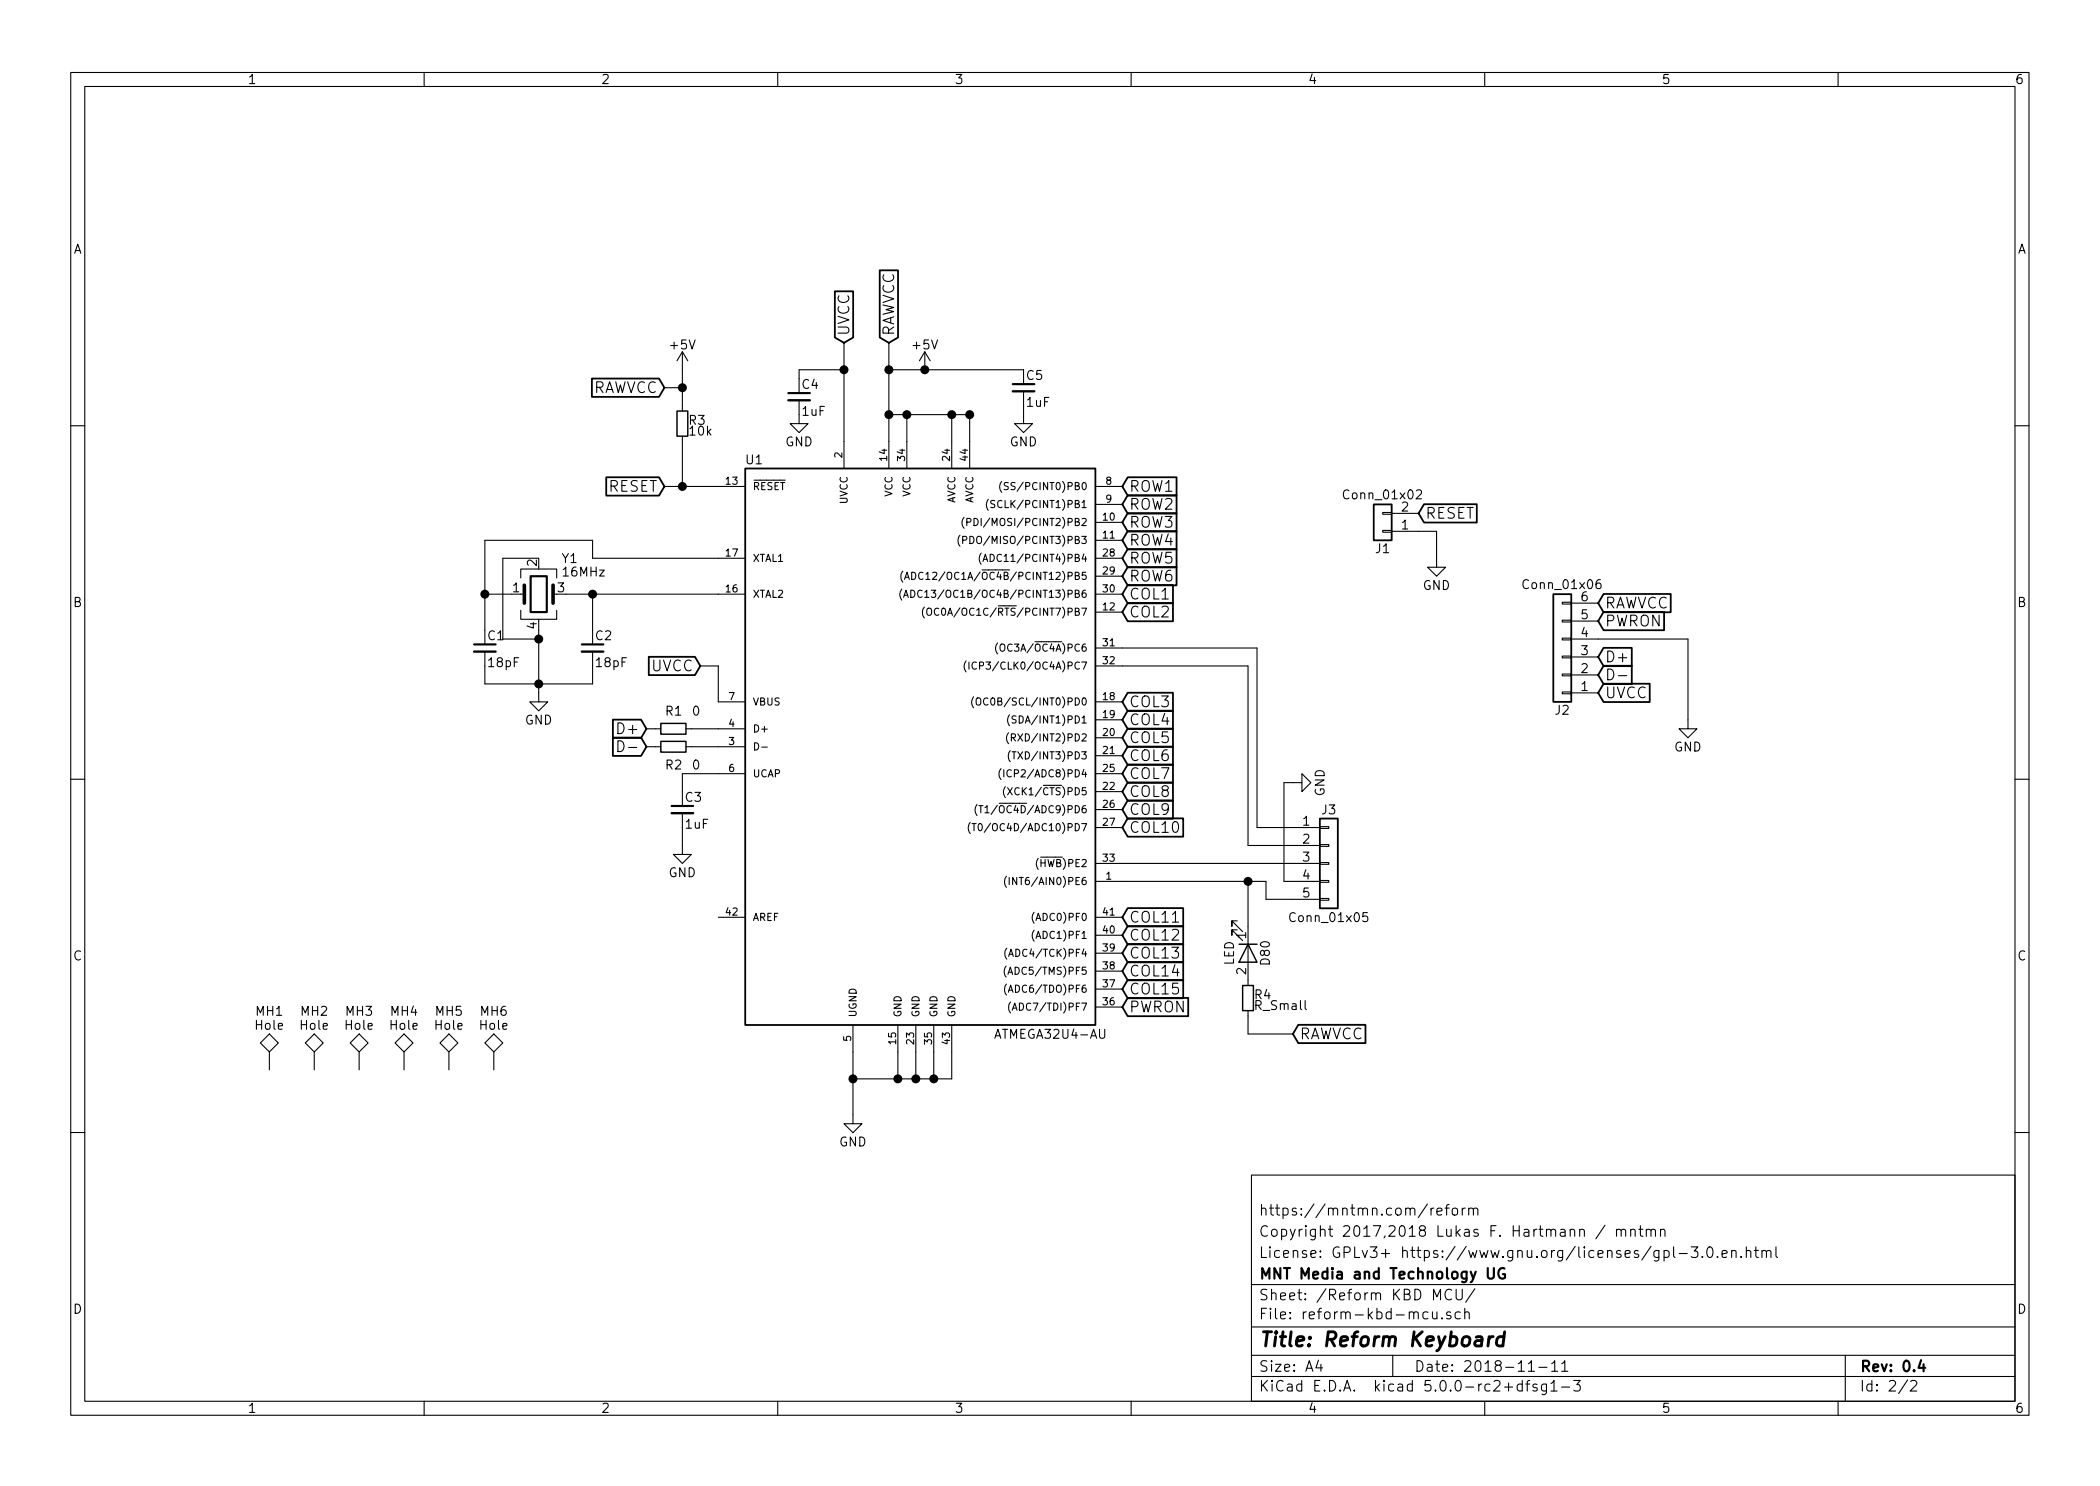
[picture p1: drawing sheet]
<svg xmlns="http://www.w3.org/2000/svg" width="297mm" height="210mm" viewBox="0 0 297 210" stroke-linecap="round" stroke-linejoin="round" font-family="sans-serif">
<g fill="none" stroke="#000" stroke-width=".15">
<path d="M10 10.3h277v189.9h-277zM12 12.2h273v186.1h-273zM60 10.3v1.9M110 10.3v1.9M160 10.3v1.9M210 10.3v1.9M260 10.3v1.9M94 54.9h2.5M96.5 49.8v8.4M96.5 49.8l-.7 1.2M96.5 49.8l.8 1.2M113 56.6v3.3h1.3l-1.3 1.3-1.2-1.3h1.2"/>
<path d="M119.4 48.5v17.8M119.4 52.3h-6.4v1.3M125.7 48.5v17.8M125.7 58.7h11.5v7.6M125.7 52.3h19.1M128.3 58.7v7.6M130.8 49.8l-.8 1.2M130.8 49.8v2.5M130.8 49.8l.8 1.2M134.6 58.7v7.6M144.8 55.4v4.5h1.2l-1.2 1.3-1.3-1.3h1.3M10 60.2h2"/>
<path d="M76.2 79h-5.1v11.4h5.1M94 68.8h11.4M96.5 61.7v7.1M105.4 79h-21.6v-2.6h-15.2v12.7M135.8 75.7a1.2 1.2 0 0 0 0 1.6M136.2 76.4h.5l.1-.2-.1-.2-.5-.1v1M136.4 73.2a1.13 1.13 0 0 0 0 1.5M136.8 73.9l.4-.1 .1-.1v-.3l-.5-.1v1.1M137.2 75.9a.51 .51 0 0 1 .6 .5 .51 .51 0 0 1-.6 .5zM137.8 73.3a.51 .51 0 0 1 .6 .6 .51 .51 0 0 1-.6 .5zM138.8 78.3a1.2 1.2 0 0 0 0 1.5M139 79.4l.4-1 .3 1"/>
<path d="M139.1 79.1h.5M139.8 70.7a1.2 1.2 0 0 0 0 1.5M140.7 70.9h-.5v.3l.4 .2 .1 .2-.2 .2h-.4M141.7 68.1a1.2 1.2 0 0 0 0 1.6M142.6 68.3h-.5v.4l.4 .1 .1 .3-.2 .2-.4-.1M154.9 68.8h3.8M154.9 71.4h3.8M154.9 73.9h3.8M154.9 76.4h3.8M154.9 79h3.8M195.6 72.5h1.2v.3h-1.2zM195.6 75.1h1.2v.2h-1.2z"/>
<path d="M196.8 75.2h6.4v5.1h1.3l-1.3 1.2-1.3-1.2h1.3M196.8 72.6h3.9M200.4 69.4l.1-.1h.3l.2 .1 .1 .3-.1 .2-.7 .7h.8M285 60.2h2M68.6 92.2v4.6h15.2v-4.6M68.6 84.1h3.8M73.7 86.4v1.2h5v-1.2M73.7 81.8v-1.3h5v1.3M73.7 84.1h.5M76.2 89.1v10.2h1.3l-1.3 1.3-1.3-1.3h1.3M78.2 84.1h.5M80 84.1h25.4"/>
<path d="M83.8 84.1v5M99.1 94.2h2.5v5.1h3.8M127.6 83.4a1.2 1.2 0 0 0 0 1.5M127.7 80.8a1.2 1.2 0 0 0 0 1.6M127.8 84.5l.3-1 .4 1M127.9 84.2h.5M127.9 82l.4-1 .3 1M128 81.7h.5M128.8 83.5a.51 .51 0 0 1 .6 .5 .51 .51 0 0 1-.6 .5zM129 81a.51 .51 0 0 1 .5 .5 .51 .51 0 0 1-.5 .5zM130.4 83.6a.49 .49 0 0 0-.6 .3 .49 .49 0 0 0 .4 .6l.2-.1M130.6 81a.4 .4 0 0 0-.5 .1 .4 .4 0 0 0-.2 .4 .37 .37 0 0 0 .2 .4 .37 .37 0 0 0 .5 0"/>
<path d="M130.8 85.9a1.2 1.2 0 0 0 0 1.5M131.1 86.2l.2-.2a.35 .35 0 0 1 .5 .4l-.1 .5a.34 .34 0 0 1-.6 0zM132.8 86.1a.47 .47 0 0 0-.6 .4 .47 .47 0 0 0 .5 .5h.1M136.7 93.5a1.2 1.2 0 0 0 0 1.6M137.1 93.7v1M137.7 98.6a1.2 1.2 0 0 0 0 1.5M138.1 93.7a.4 .4 0 0 0-.5 .1 .4 .4 0 0 0-.1 .4l.2 .4 .2 .1 .2-.1M138.1 98.9l.2-.2 .3 .1a.69 .69 0 0 1-.1 1h-.2l-.2-.2zM139.8 98.8a.47 .47 0 0 0-.7 .4 .47 .47 0 0 0 .6 .5h.1M141.1 91a1.13 1.13 0 0 0 0 1.5M141.5 91.3l.2-.2a.36 .36 0 0 1 .4 .4v.3a.36 .36 0 0 1-.4 .3h-.1a.8 .8 0 0 1-.1-.8zM154.9 99.3h3.8"/>
<path d="M154.9 84.1h3.8M154.9 91.7h22.9v25.4h8.9M154.9 86.6h3.8M154.9 94.2h21.6v25.4h10.2M154.9 81.5h3.8M221 85.2h1.2v.3h-1.2zM221 87.8h1.2v.2h-1.2zM221 90.3h1.2v.2h-1.2zM221 92.8h1.2v.3h-1.2zM221 95.4h1.2v.2h-1.2zM221 97.9h1.2v.3h-1.2zM222.2 90.4h16.6v12.7h1.2l-1.2 1.3-1.3-1.3h1.3"/>
<path d="M222.2 98h3.9M222.2 95.5h3.9M222.2 93h3.9M222.2 87.9h3.9M222.2 85.3h3.9M226.4 82a.52 .52 0 0 0-.6 .6v.6l.2 .1 .4-.1 .1-.1-.1-.5-.4-.1-.2 .2M227.4 94.7a.8 .8 0 0 1 .9 .5 .8 .8 0 0 1-.3 .9l-.6 .1zM228.9 95.6h1.2M10 110.3h2M87.4 104.8a.77 .77 0 0 1 .9 .8 .77 .77 0 0 1-.9 .7zM88.9 105.8h1.2M91.4 105.7h2.1"/>
<path d="M91.4 103.1h2.1M96.5 115.1v5.8h1.3l-1.3 1.3-1.3-1.3h1.3M97 105.7h8.4M97 103.1h8.4M105.4 109.5h-8.9v2.5M106.7 105.1a.51 .51 0 0 1 .6 .5 .51 .51 0 0 1-.6 .5zM107.7 105.7h.8M137.2 116.4a1.2 1.2 0 0 0 0 1.5M137.5 116.5h.6M137.8 116.5v1M138.2 113.8a1.2 1.2 0 0 0 0 1.6M138.5 116.6l.1-.1a.55 .55 0 0 1 .4 .5 .55 .55 0 0 1-.4 .5l-.1-.1-.1-.3z"/>
<path d="M138.5 114h.5M138.7 114v1M139.3 114.3l.3-.3v1M139.3 115h.6M141.6 108.8a1.13 1.13 0 0 0 0 1.5M142 108.9v1M142.2 111.3a1.2 1.2 0 0 0 0 1.5M142.5 111.4l.7 1.1M142.7 103.7a1.13 1.13 0 0 0 0 1.5M142.8 101.1a1.2 1.2 0 0 0 0 1.6M142.9 106.2a1.2 1.2 0 0 0 0 1.6M143.1 104.4l.4-.1 .1-.1v-.3l-.5-.1v1"/>
<path d="M143.1 109a.47 .47 0 0 0-.7 .4 .47 .47 0 0 0 .6 .5l.1-.1M143.2 106.4h.5M143.2 111.4l-.7 1.1M143.3 104.4l.3 .4M143.4 106.4v1M143.7 101.3l-.5 .1v.3l.4 .1 .1 .3-.2 .2h-.3M154.9 109.5h3.8M154.9 104.4h3.8M154.9 106.9h3.8M154.9 112h3.8M154.9 114.5h3.8M154.9 117.1h3.8"/>
<path d="M154.9 101.8h3.8M184.1 110.7v1.3l1.3-1.3-1.3-1.2v1.2h-2.5v14h5.1M186.7 119.5h1.3v.3h-1.3zM186.7 117h1.3v.2h-1.3zM285 110.3h2M101.6 129.8h3.8M142.3 136.7a1.2 1.2 0 0 0 0 1.5M142.4 124a1.2 1.2 0 0 0 0 1.5M142.4 139.2a1.2 1.2 0 0 0 0 1.6M142.4 134.2a1.2 1.2 0 0 0 0 1.5M142.6 137.9l.3-1.1 .3 1.1M142.7 135.3l.3-1 .3 1"/>
<path d="M142.7 137.6h.5M142.7 124.1v1.1M142.7 135h.5M146.3 131.6a1.2 1.2 0 0 0 0 1.6M146.3 129.1a1.2 1.2 0 0 0 0 1.5M154.9 124.7h24.2v2.5h7.6M154.9 132.3h3.8M154.9 129.8h3.8M154.9 122.2h31.8M154.9 139.9h3.8M154.9 137.4h3.8M154.9 134.9h3.8"/>
<path d="M175 130.3h-.8v.8v-.8l1.6 1.5M175 131.6h-.8v.7v-.7l1.6 1.5M176.5 124.7v14.7M186.7 127.1h1.3v.3h-1.3zM186.7 124.6h1.3v.2h-1.3zM186.7 122h1.3v.3h-1.3zM193.4 129.1h-.6v.6l.1-.1 .5 .1 .1 .2-.1 .4-.2 .1h-.3l-.1-.1M36.8 147.6l1.3-1.3 1.3 1.3-1.3 1.2zM38.1 148.8v2.6M43.2 147.6l1.2-1.3 1.3 1.3-1.3 1.2zM44.4 148.8v2.6M49.5 147.6l1.3-1.3 1.3 1.3-1.3 1.2z"/>
<path d="M50.8 148.8v2.6M55.9 147.6l1.2-1.3 1.3 1.3-1.3 1.2zM57.1 148.8v2.6M62.2 147.6l1.3-1.3 1.3 1.3-1.3 1.2zM63.5 148.8v2.6M68.6 147.6l1.2-1.3 1.3 1.3-1.3 1.2zM69.8 148.8v2.6M120.6 145v14h1.3l-1.3 1.3-1.2-1.3h1.2M127 145v7.6M129.5 145v7.6M132.1 145v7.6M134.6 145v7.6h-14"/>
<path d="M142.6 140.4l.4-1 .3 1M142.7 140.1h.5M143 141.8a1.2 1.2 0 0 0 0 1.5M143.2 142.9l.3-1 .4 1M143.3 142.6h.5M154.9 142.5h3.8M176.5 143v3.3h6.4M10 160.2h2M177 166.3h108v32h-108zM202.4 170.9v1M202.8 170.9l-.3 .2-.1 .1M203.3 171.4l.7-.1-.1-.3-.4-.1-.2 .2v.8h.2h.4"/>
<path d="M204.4 170.9h.6M205 170.4l-.3 .1-.1 .2v1.2M205.5 171.1a.41 .41 0 0 1 .7 .1v.4a.39 .39 0 0 1-.4 .3 .39 .39 0 0 1-.4-.3zM206.8 170.9v1M207.3 170.9l-.3 .1-.2 .2M207.7 171.1a.41 .41 0 0 1 .7 0v.8M207.7 170.9v1M208.4 171.1l.1-.1a.37 .37 0 0 1 .5 .1v.8M227 173.3l-1.3 2M228.7 174.1a.41 .41 0 0 1 .6 0v.8M228.7 173.9v1M229.3 174.1l.2-.2 .4 .1v.9"/>
<path d="M230.7 174.1a.39 .39 0 0 1 .6 0v.8M230.7 173.9v1M231.8 173.9h.6M232 173.4v1.3l.1 .1 .3 .1M232.9 174.1a.41 .41 0 0 1 .6 0v.8M232.9 173.9v1M233.5 174.1l.1-.1a.37 .37 0 0 1 .6 .1v.8M234.9 174.1a.38 .38 0 0 1 .6 0v.8M234.9 173.9v1M235.4 177a.5 .5 0 0 1 .6 .1l.1 .5a.47 .47 0 0 1-.6 .3l-.1-.1M236.7 176.4v1.3l.2 .2M237.5 177.4h1.2"/>
<path d="M239.2 176.4h1l-.6 .6 .5 .1 .1 .2-.1 .5-.2 .1h-.5l-.2-.1M240.8 177.8h.1l-.1 .1-.1-.1h.1v.1M241.6 176.6a.35 .35 0 0 1 .3-.2 .35 .35 0 0 1 .3 .3 .77 .77 0 0 1-.4 1.2 .9 .9 0 0 1-.2-1.3zM242.9 177.8h.1l-.1 .1v-.1v.1M243.6 177.4l.7-.1-.1-.3-.4-.1-.2 .2v.7l.2 .1 .4-.1M244.9 177.1a.38 .38 0 0 1 .7 0v.8M244.9 176.9v1M246.3 177.8h.1l-.1 .1v-.1v.1M247 177.1a.38 .38 0 0 1 .6 0v.8M247 176.4v1.5M248.1 176.9h.6M248.4 176.4v1.3l.2 .2h.1"/>
<path d="M249.2 177.1a.38 .38 0 0 1 .7 0v.8M249.2 176.9v1M249.9 177.1l.2-.2 .3 .1 .1 .9M251.2 176.4v1.3l.2 .2M285 160.2h2M60 198.3v1.9M110 198.3v1.9M160 198.3v1.9M177 194.8h108M177 191.8h108M177 187.8h108M177 181.8h108"/>
<path d="M186.5 192.5l-.4 1h1M186.8 193v1M197 191.8v3M202 185.7a.53 .53 0 0 0-.7 0v.8a.53 .53 0 0 0 .7 0M202.6 185.6l.1 .9a.4 .4 0 0 0 .6 0M202.8 183.9v-1.5l.5 1.1 .5-1.1v1.5M203.3 185.6v1M204 186.5v.1l-.1-.1h.1v.1M205.2 185.7l-.4-.1-.1 .1-.1 .2a.48 .48 0 0 0 .6 .3l.1 .1-.1 .2-.1 .1-.5-.1M205.3 182.6a.6 .6 0 0 0-.7 0 .6 .6 0 0 0-.2 .7 .58 .58 0 0 0 .3 .6 .58 .58 0 0 0 .6-.1M206 182.4v1.2l.2 .3h.4l.2-.3v-1.2M206.6 185.7a.48 .48 0 0 0-.8 .2v.4a.48 .48 0 0 0 .8 .2"/>
<path d="M207.2 185.7a.38 .38 0 0 1 .6 .1v.8M207.2 185.1v1.5M208.6 182.3l-1.3 2M210 198.3v1.9M215.3 195.9a.48 .48 0 0 0-.6 .1l-.1 .1 .1 .6a.48 .48 0 0 0 .6 0M215.3 195.3v1.5M215.8 195.8h.6M216.2 193l.3-.2 .1-.3v1.5M216.2 194h.8M216.4 195.3l-.3 .1-.1 .1v1.3M217.4 195.9a.37 .37 0 0 0-.6 .1v.1a.54 .54 0 0 0 .6 .3v.3l-.2 .1-.4-.1M217.7 193.5h1.1"/>
<path d="M218.7 195.8v1.2a.42 .42 0 0 1-.6 .3M218.7 195.9a.48 .48 0 0 0-.6 .1l-.1 .1 .1 .6a.48 .48 0 0 0 .6 0M219.4 195.8l.4-.5v1.5M219.4 196.8h.8M219.5 193l.4-.5v1.5M219.5 194h.8M220.9 196.3h1.1M220.9 193l.4-.5v1.5M220.9 194h.9M222.6 195.3h.9l-.5 .6 .4 .1a.61 .61 0 0 1 0 .7l-.2 .1h-.4l-.2-.1M260 198.3v1.9M261 191.8v6.5"/>
<path d="M269.8 195.2l-1.2 2M270.3 195.5l.2-.2 .5 .1a.37 .37 0 0 1 0 .6l-.8 .8h.9"/>
</g>
<path d="M111.5 55.6h3.1M143.3 54.4h3M67.1 91.2h3M75.1 81.5h2.2v5.1h-2.2zM82.3 91.2h3M95 114h3M210.4 179.4v1.2l.3 .3h.3l.3-.3v-1.2M212.8 179.5a.69 .69 0 0 0-.8 .2 .69 .69 0 0 0 0 .9 .54 .54 0 0 0 .9 .2v-.5h-.3M271.7 192.5l-.3 1h.9M272.1 193v1" fill="none" stroke="#000" stroke-width=".3"/>
<path d="M210.6 189.1l-.1 1.3M211.2 189.1a.54 .54 0 0 0-.6 .4M212.7 189.2a.68 .68 0 0 0-1 .3v.6l.1 .2 .2 .1 .6-.1M212.8 188.4l-.2 2" fill="none" stroke="#000" stroke-width=".41"/>
<path d="M111.5 56.6h3.1M143.3 55.4h3M67.1 92.2h3M82.3 92.2h3M95 115.1h3" fill="none" stroke="#000" stroke-width=".33"/>
<g fill="none" stroke="#000" stroke-width=".25">
<path d="M124.4 38.2h2.6v9.5l-1.3 .8-1.3-.8zM83.7 53.6h9.5l.8 1.3-.8 1.3h-9.5zM118.1 41.2h2.6v6.5l-1.3 .8-1.3-.8zM85.8 67.5h7.4l.8 1.3-.8 1.3h-7.4zM105.4 66.3h49.5v78.7h-49.5zM159.5 67.5h6.9v2.6h-6.9l-.8-1.3zM159.5 70.1h6.9v2.6h-6.9l-.8-1.3zM159.5 72.6h6.9v2.6h-6.9l-.8-1.3zM159.5 75.2h6.9v2.5h-6.9l-.8-1.3zM159.5 77.7h6.9v2.6h-6.9l-.8-1.3zM194.3 71.4h2.5v5h-2.5zM201.4 71.3h7.5v2.6h-7.5l-.7-1.3z"/>
<path d="M91.8 92.9h6.5l.8 1.3-.8 1.3h-6.5zM159.5 80.2h6.9v2.6h-6.9l-.8-1.3zM159.5 82.8h6.4v2.6h-6.4l-.8-1.3zM159.5 85.3h6.4v2.6h-6.4l-.8-1.3zM159.5 98h6.4v2.6h-6.4l-.8-1.3zM219.7 84.1h2.5v15.2h-2.5zM226.8 96.7h6.5v2.6h-6.5l-.7-1.3zM226.8 91.7h4v2.6h-4l-.7-1.3zM226.8 94.2h4v2.6h-4l-.7-1.3zM226.8 86.6h8.6v2.6h-8.6l-.7-1.3zM226.8 84h9.5v2.6h-9.5l-.7-1.3zM86.7 101.8h4l.7 1.3-.7 1.3h-4z"/>
<path d="M86.7 104.4h4l.7 1.3-.7 1.3h-4zM159.5 100.6h6.4v2.5h-6.4l-.8-1.3zM159.5 103.1h6.4v2.6h-6.4l-.8-1.3zM159.5 105.6h6.4v2.6h-6.4l-.8-1.3zM159.5 108.2h6.4v2.6h-6.4l-.8-1.3zM159.5 110.7h6.4v2.6h-6.4l-.8-1.3zM159.5 113.3h6.4v2.5h-6.4l-.8-1.3zM159.5 115.8h7.9v2.6h-7.9l-.8-1.3zM186.7 115.8h2.5v12.7h-2.5zM159.5 128.5h7.9v2.6h-7.9l-.8-1.3zM159.5 131h7.9v2.6h-7.9l-.8-1.3zM159.5 133.6h7.9v2.6h-7.9l-.8-1.3z"/>
<path d="M159.5 136.1h7.9v2.6h-7.9l-.8-1.3zM159.5 138.7h7.9v2.5h-7.9l-.8-1.3zM159.5 141.2h8.6v2.6h-8.6l-.8-1.3zM183.6 145h9.5v2.6h-9.5l-.7-1.3z"/>
</g>
<path d="M95.8 58.2h1.5v3.5h-1.5zM93.5 104.9h3.5v1.5h-3.5zM93.5 102.4h3.5v1.5h-3.5zM175.3 133.6h2.5M175.8 139.4h1.5v3.6h-1.5zM176.5 133.6l1.3 2.5h-2.5z" fill="none" stroke="#000" stroke-width=".2"/>
<path d="M74.2 82.8v2.5M78.2 82.8v2.5" fill="none" stroke="#000" stroke-width=".51"/>
<g fill="#000" stroke="#000" stroke-width=".25">
<circle cx="96.5" cy="54.9" r=".51"/>
<circle cx="119.4" cy="52.3" r=".51"/>
<circle cx="125.7" cy="58.7" r=".51"/>
<circle cx="125.7" cy="52.3" r=".51"/>
<circle cx="128.3" cy="58.7" r=".51"/>
<circle cx="130.8" cy="52.3" r=".51"/>
<circle cx="134.6" cy="58.7" r=".51"/>
<circle cx="137.2" cy="58.7" r=".51"/>
<circle cx="96.5" cy="68.8" r=".51"/>
<circle cx="68.6" cy="84.1" r=".51"/>
<circle cx="76.2" cy="90.4" r=".51"/>
<circle cx="76.2" cy="96.8" r=".51"/>
<circle cx="83.8" cy="84.1" r=".51"/>
<circle cx="176.5" cy="124.7" r=".51"/>
<circle cx="120.7" cy="152.6" r=".51"/>
<circle cx="127" cy="152.6" r=".51"/>
<circle cx="129.5" cy="152.6" r=".51"/>
<circle cx="132.1" cy="152.6" r=".51"/>
</g>
<text font-size="2.8" x="178" y="190.5">Title: Reform Keyboard</text>
<g font-size="2.1">
<text x="120.1" y="47.6" transform="rotate(-90 120.1 47.6)">UVCC</text>
<text x="126.5" y="47.6" transform="rotate(-90 126.5 47.6)">RAWVCC</text>
<text x="83.5" y="55.6">RAWVCC</text>
<text x="86" y="69.6">RESET</text>
<text x="159.7" y="69.6">ROW1</text>
<text x="159.7" y="72.1">ROW2</text>
<text x="159.7" y="74.7">ROW3</text>
<text x="159.7" y="77.2">ROW4</text>
<text x="201.6" y="73.4">RESET</text>
<text x="159.7" y="79.8">ROW5</text>
<text x="159.7" y="82.3">ROW6</text>
<text x="159.7" y="84.8">COL1</text>
<text x="159.7" y="87.4">COL2</text>
<text x="227" y="88.6">PWRON</text>
<text x="227" y="86.1">RAWVCC</text>
<text x="92.1" y="95">UVCC</text>
<text x="227" y="93.7">D+</text>
<text x="159.7" y="100.1">COL3</text>
<text x="227" y="98.8">UVCC</text>
<text x="87.8" y="103.9">D+</text>
<text x="159.7" y="102.6">COL4</text>
<text x="159.7" y="105.2">COL5</text>
<text x="159.7" y="107.7">COL6</text>
<text x="159.7" y="110.2">COL7</text>
<text x="159.7" y="112.8">COL8</text>
<text x="159.7" y="115.3">COL9</text>
<text x="159.7" y="117.9">COL10</text>
<text x="159.7" y="130.6">COL11</text>
<text x="159.7" y="133.1">COL12</text>
<text x="159.7" y="135.6">COL13</text>
<text x="159.7" y="138.2">COL14</text>
<text x="159.7" y="140.7">COL15</text>
<text x="159.7" y="143.3">PWRON</text>
<text x="183.8" y="147.1">RAWVCC</text>
<text x="178" y="172">https://mntmn.com/reform</text>
<text x="178" y="178">License: GPLv3+ https://www.gnu.org/licenses/gpl-3.0.en.html</text>
<text x="178" y="175">Copyright 2017,2018 Lukas F. Hartmann / mntmn</text>
<text x="178" y="184">Sheet: /Reform KBD MCU/</text>
<text x="178" y="181">MNT Media and Technology UG</text>
<text x="178" y="186.7">File: reform-kbd-mcu.sch</text>
<text x="178" y="196.9">KiCad E.D.A. kicad 5.0.0-rc2+dfsg1-3</text>
<text x="178" y="194.1">Size: A4</text>
<text x="200" y="194.1">Date: 2018-11-11</text>
<text x="263" y="194.1">Rev: 0.4</text>
<text x="263" y="196.9">Id: 2/2</text>
</g>
<g font-size="1.8">
<text x="35" y="11.9">1</text>
<text x="85" y="11.9">2</text>
<text x="135" y="11.9">3</text>
<text x="185" y="11.9">4</text>
<text x="235" y="11.9">5</text>
<text x="285" y="11.9">6</text>
<text x="10.4" y="35.9">A</text>
<text x="285.4" y="35.9">A</text>
<text x="94.9" y="49.4">+5V</text>
<text x="129.2" y="49.4">+5V</text>
<text x="145.2" y="53.8">C5</text>
<text x="113.5" y="55">C4</text>
<text x="113.5" y="58.8">1uF</text>
<text x="145.3" y="57.6">1uF</text>
<text x="97.5" y="60.1">R3</text>
<text x="97.6" y="61.6">10k</text>
<text x="105.6" y="65.7">U1</text>
<text x="111.1" y="63.2">GND</text>
<text x="142.8" y="63.2">GND</text>
<text x="190.3" y="70.7">Conn_01x02</text>
<text x="198.3" y="74.9">1</text>
<text x="198.3" y="72.4">2</text>
<text x="72.5" y="83.8">1</text>
<text x="75.9" y="80.1" transform="rotate(-90 75.9 80.1)">2</text>
<text x="78.9" y="83.8">3</text>
<text x="79.5" y="79.7">Y1</text>
<text x="79.8" y="81.6">16MHz</text>
<text x="194.6" y="78.3">J1</text>
<text x="201.2" y="83.5">GND</text>
<text x="215.7" y="83.4">Conn_01x06</text>
<text x="10.4" y="85.9">B</text>
<text x="75.9" y="89" transform="rotate(-90 75.9 89)">4</text>
<text x="223.7" y="87.6">5</text>
<text x="223.7" y="85.1">6</text>
<text x="285.4" y="85.9">B</text>
<text x="69" y="90.6">C1</text>
<text x="69.2" y="94.4">18pF</text>
<text x="84.3" y="90.6">C2</text>
<text x="84.4" y="94.4">18pF</text>
<text x="223.7" y="95.2">2</text>
<text x="223.7" y="92.7">3</text>
<text x="223.7" y="90.2">4</text>
<text x="94.2" y="101.3">R1</text>
<text x="98" y="101.3">0</text>
<text x="220" y="101.1">J2</text>
<text x="223.7" y="97.8">1</text>
<text x="74.2" y="102.5">GND</text>
<text x="236.8" y="106.3">GND</text>
<text x="94.2" y="108.9">R2</text>
<text x="97" y="113.5">C3</text>
<text x="98" y="108.9">0</text>
<text x="187.4" y="112.7" transform="rotate(-90 187.4 112.7)">GND</text>
<text x="97" y="117.3">1uF</text>
<text x="184.3" y="116.8">1</text>
<text x="184.3" y="119.4">2</text>
<text x="187" y="115.2">J3</text>
<text x="94.6" y="124.1">GND</text>
<text x="184.3" y="121.9">3</text>
<text x="184.3" y="124.5">4</text>
<text x="182.8" y="130.5">Conn_01x05</text>
<text x="184.3" y="127">5</text>
<text x="10.4" y="135.9">C</text>
<text x="174.5" y="136.6" transform="rotate(-90 174.5 136.6)">LED</text>
<text x="176.3" y="137.9" transform="rotate(-90 176.3 137.9)">2</text>
<text x="176.3" y="132.8" transform="rotate(-90 176.3 132.8)">1</text>
<text x="179.6" y="136.5" transform="rotate(-90 179.6 136.5)">D80</text>
<text x="285.4" y="135.9">C</text>
<text x="36.2" y="143.7">MH1</text>
<text x="42.6" y="143.7">MH2</text>
<text x="48.9" y="143.7">MH3</text>
<text x="55.3" y="143.7">MH4</text>
<text x="61.6" y="143.7">MH5</text>
<text x="68" y="143.7">MH6</text>
<text x="177.5" y="141.4">R4</text>
<text x="177.7" y="142.9">R_Small</text>
<text x="36.2" y="145.7">Hole</text>
<text x="42.5" y="145.7">Hole</text>
<text x="48.9" y="145.7">Hole</text>
<text x="55.2" y="145.7">Hole</text>
<text x="61.6" y="145.7">Hole</text>
<text x="67.9" y="145.7">Hole</text>
<text x="141.1" y="147">ATMEGA32U4-AU</text>
<text x="118.7" y="162.2">GND</text>
<text x="10.4" y="185.9">D</text>
<text x="285.4" y="185.9">D</text>
<text x="35" y="199.9">1</text>
<text x="85" y="199.9">2</text>
<text x="135" y="199.9">3</text>
<text x="185" y="199.9">4</text>
<text x="235" y="199.9">5</text>
<text x="285" y="199.9">6</text>
</g>
<g font-size="1.4">
<text x="119.1" y="64.8" transform="rotate(-90 119.1 64.8)">2</text>
<text x="125.5" y="65.2" transform="rotate(-90 125.5 65.2)">14</text>
<text x="128" y="65.2" transform="rotate(-90 128 65.2)">34</text>
<text x="134.4" y="65.2" transform="rotate(-90 134.4 65.2)">24</text>
<text x="136.9" y="65.2" transform="rotate(-90 136.9 65.2)">44</text>
<text x="102.7" y="68.6">13</text>
<text x="106.4" y="69.3">RESET</text>
<text x="119.9" y="71.3" transform="rotate(-90 119.9 71.3)">UVCC</text>
<text x="126.2" y="70.3" transform="rotate(-90 126.2 70.3)">VCC</text>
<text x="128.8" y="70.3" transform="rotate(-90 128.8 70.3)">VCC</text>
<text x="135.1" y="71.3" transform="rotate(-90 135.1 71.3)">AVCC</text>
<text x="137.7" y="71.3" transform="rotate(-90 137.7 71.3)">AVCC</text>
<text x="140.9" y="71.9">(SCLK/PCINT1)PB1</text>
<text x="142.9" y="69.3">(SS/PCINT0)PB0</text>
<text x="156.5" y="68.6">8</text>
<text x="156.5" y="71.1">9</text>
<text x="137.7" y="77">(PDO/MISO/PCINT3)PB3</text>
<text x="138.4" y="74.4">(PDI/MOSI/PCINT2)PB2</text>
<text x="156.1" y="73.7">10</text>
<text x="156.1" y="76.2">11</text>
<text x="102.7" y="83.8">16</text>
<text x="102.7" y="78.7">17</text>
<text x="106.4" y="79.5">XTAL1</text>
<text x="130.7" y="82">(ADC12/OC1A/OC4B/PCINT12)PB5</text>
<text x="140.2" y="79.5">(ADC11/PCINT4)PB4</text>
<text x="156.1" y="83.8">30</text>
<text x="156.1" y="78.7">28</text>
<text x="156.1" y="81.3">29</text>
<text x="106.4" y="84.6">XTAL2</text>
<text x="130.7" y="84.6">(ADC13/OC1B/OC4B/PCINT13)PB6</text>
<text x="133.3" y="87.1">(OC0A/OC1C/RTS/PCINT7)PB7</text>
<text x="156.1" y="86.4">12</text>
<text x="138.7" y="94.7">(ICP3/CLK0/OC4A)PC7</text>
<text x="142" y="92.2">(OC3A/OC4A)PC6</text>
<text x="156.1" y="91.4">31</text>
<text x="156.1" y="94">32</text>
<text x="103.1" y="99.1">7</text>
<text x="106.4" y="99.8">VBUS</text>
<text x="139.6" y="99.8">(OC0B/SCL/INT0)PD0</text>
<text x="156.1" y="99.1">18</text>
<text x="156.1" y="101.6">19</text>
<text x="103.1" y="105.4">3</text>
<text x="103.1" y="102.9">4</text>
<text x="106.4" y="103.6">D+</text>
<text x="143.8" y="104.9">(RXD/INT2)PD2</text>
<text x="143.8" y="102.4">(SDA/INT1)PD1</text>
<text x="143.9" y="107.4">(TXD/INT3)PD3</text>
<text x="156.1" y="104.1">20</text>
<text x="156.1" y="106.7">21</text>
<text x="103.1" y="109.2">6</text>
<text x="106.4" y="110">UCAP</text>
<text x="142.8" y="110">(ICP2/ADC8)PD4</text>
<text x="143.2" y="112.5">(XCK1/CTS)PD5</text>
<text x="156.1" y="111.8">22</text>
<text x="156.1" y="109.2">25</text>
<text x="139.2" y="117.6">(T0/OC4D/ADC10)PD7</text>
<text x="140" y="115.1">(T1/OC4D/ADC9)PD6</text>
<text x="156.1" y="114.3">26</text>
<text x="156.1" y="116.8">27</text>
<text x="143.6" y="125.2">(INT6/AIN0)PE6</text>
<text x="146.9" y="122.7">(HWB)PE2</text>
<text x="156.1" y="121.9">33</text>
<text x="156.5" y="124.5">1</text>
<text x="102.7" y="129.5">42</text>
<text x="106.4" y="130.3">AREF</text>
<text x="146.5" y="130.3">(ADC0)PF0</text>
<text x="156.1" y="129.5">41</text>
<text x="143.2" y="137.9">(ADC5/TMS)PF5</text>
<text x="143.2" y="135.4">(ADC4/TCK)PF4</text>
<text x="146.5" y="132.8">(ADC1)PF1</text>
<text x="156.1" y="132.1">40</text>
<text x="156.1" y="137.2">38</text>
<text x="156.1" y="134.6">39</text>
<text x="143.2" y="140.5">(ADC6/TDO)PF6</text>
<text x="143.9" y="143">(ADC7/TDI)PF7</text>
<text x="156.1" y="142.2">36</text>
<text x="156.1" y="139.7">37</text>
<text x="120.4" y="147.3" transform="rotate(-90 120.4 147.3)">5</text>
<text x="121.2" y="144" transform="rotate(-90 121.2 144)">UGND</text>
<text x="126.7" y="147.7" transform="rotate(-90 126.7 147.7)">15</text>
<text x="127.5" y="144" transform="rotate(-90 127.5 144)">GND</text>
<text x="129.3" y="147.7" transform="rotate(-90 129.3 147.7)">23</text>
<text x="130" y="144" transform="rotate(-90 130 144)">GND</text>
<text x="131.8" y="147.7" transform="rotate(-90 131.8 147.7)">35</text>
<text x="132.6" y="144" transform="rotate(-90 132.6 144)">GND</text>
<text x="134.4" y="147.7" transform="rotate(-90 134.4 147.7)">43</text>
<text x="135.1" y="144" transform="rotate(-90 135.1 144)">GND</text>
</g>
</svg>
